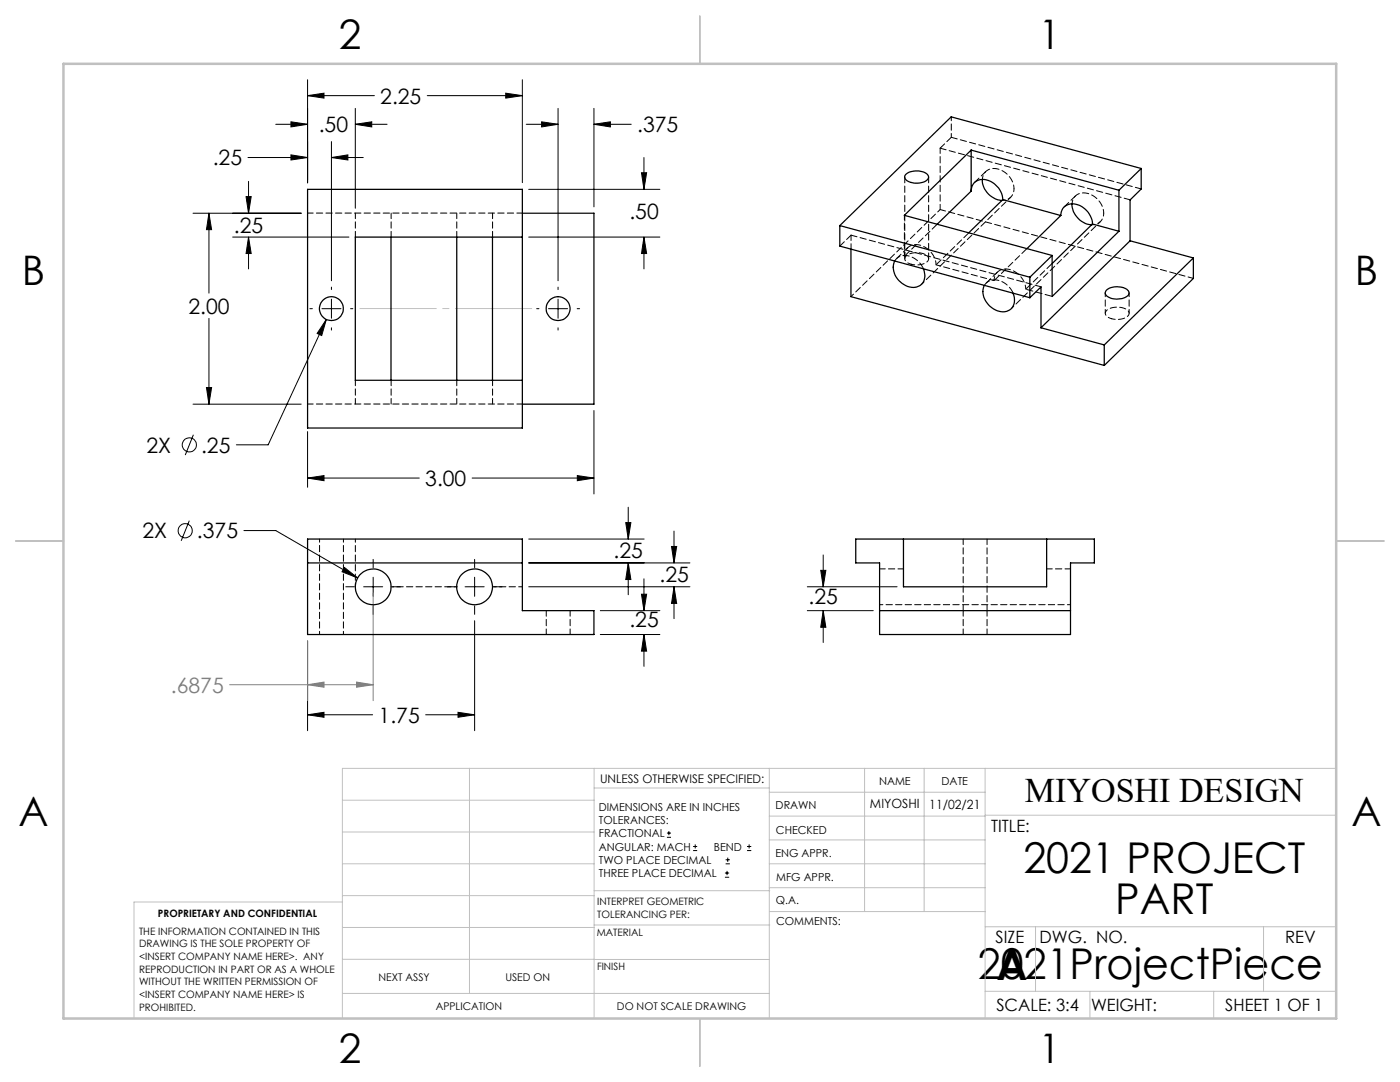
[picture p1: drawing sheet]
<svg xmlns="http://www.w3.org/2000/svg" width="279mm" height="216mm" viewBox="0 0 279 216" stroke-linecap="round" stroke-linejoin="round" font-family="sans-serif">
<g fill="none" stroke="#000" stroke-width=".2">
<path d="M61.4 19.1l3.3-.5v1zM61.4 15.9v20.6M61.4 19.1h13.3M85.3 19.1h18.9M100.9 18.6l3.3 .5-3.3 .5zM104.2 15.9v20.5M49.1 39.2h1l-.5 3.3zM49.5 31.4h11.9M49.6 36.2v6.3M55 24.8h6.4M58.1 24.3l3.3 .5-3.3 .5zM58.1 30.9l3.3 .5-3.3 .5z"/>
<path d="M66.1 31.4l3.3-.5v1zM66.1 28.3v27.7M66.1 31.4h6.4M70.9 24.8l3.3-.5v1zM70.9 21.6v20M70.9 24.8h6.4M105 24.8h6.4M105.5 37.8h26.2M108.1 24.3l3.3 .5-3.3 .5zM111.4 21.6v34.4M118.5 24.8l3.3-.5v1zM118.5 21.6v19.7"/>
<path d="M118.5 24.8h7.5M128 34.5h1l-.5 3.3zM128.5 31.4v6.4M38.5 42.5h21.6M41.7 42.5l.5 3.3h-1zM41.7 42.5v16M46.4 47.3h23.2M49.6 47.3l.5 3.3h-1zM49.6 47.3v6.4M66.1 57.3v.5M66.1 59.7v3.8M105.5 47.3h26.2"/>
<path d="M111.4 57.3v.5M111.4 59.7v3.8M128.5 47.3l.5 3.3h-1zM128.5 47.3v6.4M41.2 77.3h1l-.5 3.3zM41.7 63.5v17.1M61.8 61.6h.5M64.2 61.6h3.9M65.1 63.7l-.9 3.3-.9-.5zM65.1 63.7l-11.6 25.1h-6.3M66.1 65.4v.5M70 61.6h.4"/>
<path d="M107.1 61.6h.5M109.5 61.6h3.8M111.4 65.4v.5M115.2 61.6h.5M38.5 80.6h21.6M38.6 86.7l-1.6 4.1M61.4 95.4l3.3-.5v1zM61.4 86.1v11.1M61.4 95.4h22.3M94.2 95.4h24.3M115.2 94.9l3.3 .5-3.3 .5zM118.5 81.9v16.7"/>
<path d="M37.8 103.9l-1.6 4M48.7 105.9h6.3l16.4 9.4M68.8 113.2l2.6 2.1-3.1-1.2zM69 117.1h1.7M72.6 117.1h3.8M74.5 111.6v1.7M74.5 115.2v3.8M78.3 117.1h1.6M89.3 117.1h1.6M92.8 117.1h3.8M94.7 111.6v1.7M94.7 115.2v3.8"/>
<path d="M98.5 117.1h1.7M105.5 117.1h32.2M105.5 112.3h32.2M105.5 107.6h23.1M124.9 104.3h1l-.5 3.3zM125.4 112.3l.5 3.3h-1zM125.4 101.2v6.4M125.4 112.3v6.4M128 118.6h1l-.5 3.2zM128.5 115.5v6.3M134 109h1l-.5 3.3zM134.5 117.1l.5 3.3h-1z"/>
<path d="M134.5 106v6.3M134.5 117.1v6.3M161.1 117.1h17.9M163.8 113.8h1l-.5 3.3zM164.3 110.7v6.4M61.4 127.9v17.9M74.5 120.9v1.7M94.7 120.9v1.7M94.7 123.9v21.9M119.8 126.6h11.9M119.8 121.8h11.9M128.5 126.6l.5 3.3h-1z"/>
<path d="M128.5 126.6v6.4M161.1 121.8h13.2M164.3 121.8l.5 3.4h-1zM164.3 121.8v6.4M61.4 142.6l3.3-.5v1zM61.4 142.6h13M84.9 142.6h9.8M91.4 142.1l3.3 .5-3.3 .5zM133.1 167.1h.8M133.1 166.2h.8M133.5 165.8v.9M138.3 169.7h.8"/>
<path d="M138.3 168.9h.8M138.7 168.5v.8M144.7 175h.8M144.7 174.2h.8M144.8 172.4h.9M144.8 171.6h.9M145.1 173.8v.8M145.2 171.1v.9M149.1 169.7h.8M149.1 168.9h.8M149.5 168.5v.8"/>
<circle cx="37.8" cy="88.8" r="1.41"/>
<circle cx="37" cy="105.9" r="1.42"/>
</g>
<path d="M74.5 118.4v21.4M45.8 136.6h28.7M61.4 136.6l3.3-.5v1zM61.4 127.9v11.9M71.2 136.1l3.3 .5-3.3 .5z" fill="none" stroke="#808080" stroke-width=".2"/>
<path d="M70.9 61.6h36.1" fill="none" stroke="#c0c0c0" stroke-width=".2" stroke-dasharray="15.2 1.3 1.3 1.3" stroke-dashoffset="-.9"/>
<g fill="none" stroke="#c0c0c0" stroke-width=".2">
<path d="M68.3 159.7h50.3M93.7 153.3v44.9M118.6 153.3v49.9M118.6 157.2h34.9M153.5 153.3v49.9M153.5 158.1h43.1M172.5 153.3v28.6M184.4 153.3v28.6M196.6 153.3v49.9M266.7 153.3h-198.4v49.9M68.3 178.7h50.3M68.3 172.4h50.3"/>
<path d="M68.3 166h50.3M68.3 180h-41.6v23.2M118.6 177.7h35M153.5 167.6h43.1M153.5 162.8h43.1M153.5 172.4h43.1M153.5 177.1h43.1M196.6 162.7h70.1M68.3 198.2h85.2M68.3 191.4l85.2 .1M68.3 185.1h50.3M118.6 184.6h35"/>
<path d="M153.6 181.9h43M196.6 197.8h70.1M196.6 184.9h70.1M206.7 184.9v12.9M217.5 197.8v5.4M242.2 197.8v5.4M252.2 184.9v12.9"/>
</g>
<path d="M139.7 3.2v9.5M3.1 107.9h9.6M266.7 107.9h9.5M139.7 203.2v9.6" fill="none" stroke="#c0c0c0" stroke-width=".25"/>
<path d="M12.7 12.7h254v190.5h-254z" fill="none" stroke="#c0c0c0" stroke-width=".5"/>
<path d="M128.5 126.6l.5 3.3h-1zM128 118.6h1l-.5 3.2zM134.5 117.1l.5 3.3h-1zM134 109h1l-.5 3.3zM125.4 112.3l.5 3.3h-1zM124.9 104.3h1l-.5 3.3zM68.8 113.2l-.5 .9 3.1 1.2zM91.4 142.1l3.3 .5-3.3 .5zM61.4 142.6l3.3-.5v1zM41.2 77.3h1l-.5 3.3zM41.7 42.5l.5 3.3h-1zM61.4 95.4l3.3-.5v1zM115.2 94.9l3.3 .5-3.3 .5zM61.4 19.1l3.3-.5v1zM100.9 18.6l3.3 .5-3.3 .5zM49.6 47.3l.5 3.3h-1zM49.1 39.2h1l-.5 3.3zM58.1 24.3l3.3 .5-3.3 .5zM70.9 24.8l3.3-.5v1zM128.5 47.3l.5 3.3h-1zM128 34.5h1l-.5 3.3zM65.1 63.7l-1.8 2.8 .9 .5zM66.1 31.4l3.3-.5v1zM58.1 30.9l3.3 .5-3.3 .5zM108.1 24.3l3.3 .5-3.3 .5zM118.5 24.8l3.3-.5v1zM164.3 121.8l.5 3.4h-1zM163.8 113.8h1l-.5 3.3z" fill="#000"/>
<path d="M61.4 136.6l3.3-.5v1zM71.2 136.1l3.3 .5-3.3 .5z" fill="#808080"/>
<g fill="none" stroke="#000" stroke-width=".25">
<path d="M61.4 37.8h42.8v47.6h-42.8zM180.8 34.8a3.6 3.6 0 0 1 4.4 .1 1.18 1.18 0 0 1-1.3 1.5 3.1 3.1 0 0 1-3.3-.8v-.4zM193.8 38.1a2.41 2.41 0 0 1 3.8-2 4.3 4.3 0 0 1 2.5 3.7M193.8 30l-13.3 13 29.5 8M193.8 30l29.5 8M193.8 30v8.1M193.8 38.1l-6.8 6.7M196 35.8a4.3 4.3 0 0 0 4 4.2M200.1 39.8l-6.8 6.7M200.1 39.8l11.6 3.2M223.3 38v8.1M227.8 33.6l-38-10.3-22.2 21.7"/>
<path d="M227.8 33.6l-4.5 4.4M227.8 33.6v4.1l-2.3 2.2v8.1M78 47.3v28.6M91.2 47.3v28.6M98.3 47.3v28.6M104.2 42.5h14.3v38.1h-14.3M104.2 47.3h-33.3v28.6h33.3M167.6 45v4.1l37.9 10.3M167.6 45l37.9 10.3M169.8 49.7v9.5l50.6 13.7M178.5 52.1a4 4 0 0 0 4.5 5.2 2.46 2.46 0 0 0 1.3-3.7M196.5 56.9a4 4 0 0 0 2.9 5.2 2.34 2.34 0 0 0 2.5-.6 2.34 2.34 0 0 0 .4-2.6l-.1-.4"/>
<path d="M205.5 55.3v4.1M205.5 59.4l2.3-2.1v8.1M210 51l-4.5 4.3M211.7 43a2.44 2.44 0 0 1 3.8-2 4.4 4.4 0 0 1 2.5 3.7M211.7 43l-6.8 6.6M213.9 40.7a4.4 4.4 0 0 0 4 4.2M218 44.7l-8 7.9M218 44.7l5.3 1.4M220.8 58a3.5 3.5 0 0 1 4.4 0 .9 .9 0 0 1-.7 1.4 3.3 3.3 0 0 1-3.9-.7zM223.3 46.1l-13.3 13.1v-8.2M225.5 48l-17.7 17.4M225.5 48l12.7 3.5"/>
<path d="M238.2 51.5l-17.8 17.3M238.2 51.5v4.1l-17.8 17.3M207.8 65.4l12.6 3.4M220.4 68.8v4.1M61.4 107.6h42.8v14.2h14.3v4.8h-57.1zM61.4 112.3h42.8M170.8 107.6h47.6v4.7h-4.8v14.3h-38.1v-14.3h-4.7zM180.3 107.6v9.5h28.6v-9.5M175.5 121.8h38.1"/>
<circle cx="66.1" cy="61.6" r="2.38"/>
<circle cx="111.4" cy="61.6" r="2.38"/>
<circle cx="74.5" cy="117.1" r="3.6"/>
<circle cx="94.7" cy="117.1" r="3.6"/>
</g>
<path d="M91.2 117.1h-13.1" fill="none" stroke="#000" stroke-width=".2" stroke-dasharray="1.3 .6" stroke-dashoffset=".8"/>
<path d="M189.8 23.3v4.1M202.4 37.7a4.1 4.1 0 0 0-5.1-3.9 2.2 2.2 0 0 0-1.2 2M181.8 52.7a3.3 3.3 0 0 0 3.4-.7 1.02 1.02 0 0 0-.8-1.3 3.5 3.5 0 0 0-3.8 .6 1.02 1.02 0 0 0 .9 1.3l.3 .1M220.3 42.5a4.1 4.1 0 0 0-5.1-3.8 2.2 2.2 0 0 0-1.2 2M220.6 58.4v4.1M221.9 63.6a3.3 3.3 0 0 0 3.4-.8 1.02 1.02 0 0 0-.9-1.3 3.5 3.5 0 0 0-3.7 .7 1.02 1.02 0 0 0 .9 1.3l.3 .1M225.3 62.5v-4.1M104.3 117.1h-6" fill="none" stroke="#000" stroke-width=".2" stroke-dasharray="1.3 .6" stroke-dashoffset=".5"/>
<path d="M183.9 56.7l17.8-17.3M187.6 41.8l-17.8 17.4M201.8 61.6l17.8-17.4M63.8 107.6v19M70.9 107.6v9.5M68.5 126.6v-19M175.6 120.7h38.1" fill="none" stroke="#000" stroke-width=".2" stroke-dasharray="1.3 .6" stroke-dashoffset=".6"/>
<g fill="none" stroke="#000" stroke-width=".2" stroke-dasharray="1.3 .6" stroke-dashoffset=".2">
<path d="M187.6 29.6v12.2M70.9 42.5v4.8M78.1 47.3v-4.8M91.2 42.5v4.8M98.3 47.3v-4.8M104.3 42.5h-42.9M169.8 46.9v2.8M238.2 55.6l-50.6-13.8M70.9 75.9v4.7M91.2 75.9v4.7M61.4 80.6h42.9M78.1 80.6v-4.7"/>
<path d="M98.3 80.6v-4.7M180.3 113.5h-4.7M192.2 107.6v14.2M213.7 113.5h-4.8M109 121.8v4.8M113.8 126.6v-4.8M192.2 121.8v4.8M197 126.6v-4.8M197 121.8v-14.2"/>
</g>
<path d="M189.8 27.4l-2.2 2.2M196.7 34.2l-2.2 2.2M214.6 39.1l-2.2 2.2M225.5 39.9l-37.9-10.3M227.8 37.7l-38-10.3M169.8 46.9l38 10.3M169.8 46.9l-2.2 2.2M181.2 49.4l-2.3 2.2M199.1 54.3l-2.3 2.2" fill="none" stroke="#000" stroke-width=".2" stroke-dasharray="1.3 .6"/>
<path d="M178.6 52.1a2.71 2.71 0 0 1 4.1-.4l.9 .9 .7 1M180.5 51.1l6.5-6.4M186.8 52.8l6.6-6.3M196.5 56.9a2.71 2.71 0 0 1 4.1-.4l.9 .9 .7 1.1M204.9 49.6l-6.5 6.4" fill="none" stroke="#000" stroke-width=".2" stroke-dasharray="1.3 .6" stroke-dashoffset="-.1"/>
<path d="M204.7 57.7l5.3-5.1M210 59.1l-5.3-1.4" fill="none" stroke="#000" stroke-width=".2" stroke-dasharray="1.3 .6" stroke-dashoffset="-.2"/>
<path d="M200 40a2.21 2.21 0 0 0 2.4-2.3M217.9 44.8a2.21 2.21 0 0 0 2.4-2.3" fill="none" stroke="#000" stroke-width=".2" stroke-dasharray="1.3 .6" stroke-dashoffset=".7"/>
<path d="M180.5 43v8.1M186.8 52.8a4.1 4.1 0 0 0-4.8-3.9 2.2 2.2 0 0 0-1.5 2.2M204.7 57.7a4.2 4.2 0 0 0-4.8-3.9 2.2 2.2 0 0 0-1.5 2.2" fill="none" stroke="#000" stroke-width=".2" stroke-dasharray="1.3 .6" stroke-dashoffset=".4"/>
<path d="M198.4 56l-11.6-3.2" fill="none" stroke="#000" stroke-width=".2" stroke-dasharray="1.3 .6" stroke-dashoffset=".3"/>
<path d="M180.6 35.3v16.3M185.3 51.6v-16.3" fill="none" stroke="#000" stroke-width=".2" stroke-dasharray="1.3 .6" stroke-dashoffset=".1"/>
<g font-size="8.5">
<text x="204.2" y="174.2">2021 PROJECT</text>
<text x="222.6" y="182.3">PART</text>
<text x="195.2" y="195.4">2021ProjectPiece</text>
<text x="198.9" y="195.5">A</text>
</g>
<g font-size="8.1">
<text x="67.6" y="9.7">2</text>
<text x="207.3" y="9.7">1</text>
<text x="4.4" y="57">B</text>
<text x="270.4" y="57">B</text>
<text x="3.7" y="164.9">A</text>
<text x="269.7" y="164.9">A</text>
<text x="67.6" y="212.2">2</text>
<text x="207.3" y="212.2">1</text>
</g>
<text font-size="6.9" x="204.5" y="160.1">MIYOSHI DESIGN</text>
<g font-size="4.2">
<text x="75.9" y="20.7">2.25</text>
<text x="63.6" y="26.4">.50</text>
<text x="127.2" y="26.4">.375</text>
<text x="42.5" y="33">.25</text>
<text x="46.7" y="46.5">.25</text>
<text x="125.6" y="43.8">.50</text>
<text x="37.6" y="62.6">2.00</text>
<text x="29.2" y="90.3">2X</text>
<text x="40.1" y="90.3">.25</text>
<text x="84.9" y="97">3.00</text>
<text x="28.4" y="107.4">2X</text>
<text x="39.3" y="107.4">.375</text>
<text x="122.5" y="111.3">.25</text>
<text x="131.6" y="116.1">.25</text>
<text x="125.6" y="125.1">.25</text>
<text x="161.4" y="120.6">.25</text>
<text x="75.6" y="144.2">1.75</text>
</g>
<text font-size="4.2" fill="#808080" x="34.1" y="138.2">.6875</text>
<g font-size="3.4">
<text x="197.8" y="166">TITLE:</text>
<text x="198.7" y="188.1">SIZE</text>
<text x="207.5" y="188.1">DWG. NO.</text>
<text x="256.5" y="188.2">REV</text>
<text x="198.8" y="201.7">SCALE: 3:4</text>
<text x="217.7" y="201.8">WEIGHT:</text>
<text x="244.5" y="201.7">SHEET 1 OF 1</text>
</g>
<g font-size="2.5">
<text x="173.6" y="161.3">MIYOSHI</text>
<text x="185.5" y="161.4">11/02/21</text>
</g>
<text font-size="2.4" x="119.8" y="156.2">UNLESS OTHERWISE SPECIFIED:</text>
<g font-size="2.2">
<text x="119.5" y="161.8">DIMENSIONS ARE IN INCHES</text>
<text x="154.8" y="161.4">DRAWN</text>
<text x="175.4" y="156.6">NAME</text>
<text x="187.9" y="156.7">DATE</text>
<text x="119.5" y="164.4">TOLERANCES:</text>
<text x="119.5" y="167.1">FRACTIONAL</text>
<text x="154.9" y="166.3">CHECKED</text>
<text x="119.5" y="169.7">ANGULAR: MACH</text>
<text x="119.5" y="172.4">TWO PLACE DECIMAL</text>
<text x="142.5" y="169.7">BEND</text>
<text x="154.8" y="171">ENG APPR.</text>
<text x="119.5" y="175">THREE PLACE DECIMAL</text>
<text x="154.9" y="175.7">MFG APPR.</text>
<text x="154.9" y="180.4">Q.A.</text>
<text x="154.9" y="184.6">COMMENTS:</text>
</g>
<g font-size="2.1">
<text x="75.5" y="195.7">NEXT ASSY</text>
<text x="100.9" y="195.7">USED ON</text>
<text x="86.9" y="201.5">APPLICATION</text>
<text x="123.1" y="201.6">DO NOT SCALE DRAWING</text>
</g>
<g font-size="2">
<text x="31.5" y="182.9">PROPRIETARY AND CONFIDENTIAL</text>
<text x="119.2" y="180.6">INTERPRET GEOMETRIC</text>
<text x="119.2" y="183.1">TOLERANCING PER:</text>
<text x="27.8" y="186.5">THE INFORMATION CONTAINED IN THIS</text>
<text x="27.8" y="189">DRAWING IS THE SOLE PROPERTY OF</text>
<text x="27.8" y="191.6">&lt;INSERT COMPANY NAME HERE&gt;. ANY</text>
<text x="119.1" y="186.7">MATERIAL</text>
<text x="27.8" y="194.1">REPRODUCTION IN PART OR AS A WHOLE</text>
<text x="27.8" y="196.6">WITHOUT THE WRITTEN PERMISSION OF</text>
<text x="119.1" y="193.5">FINISH</text>
<text x="27.8" y="199.1">&lt;INSERT COMPANY NAME HERE&gt; IS</text>
<text x="27.8" y="201.7">PROHIBITED.</text>
</g>
</svg>
